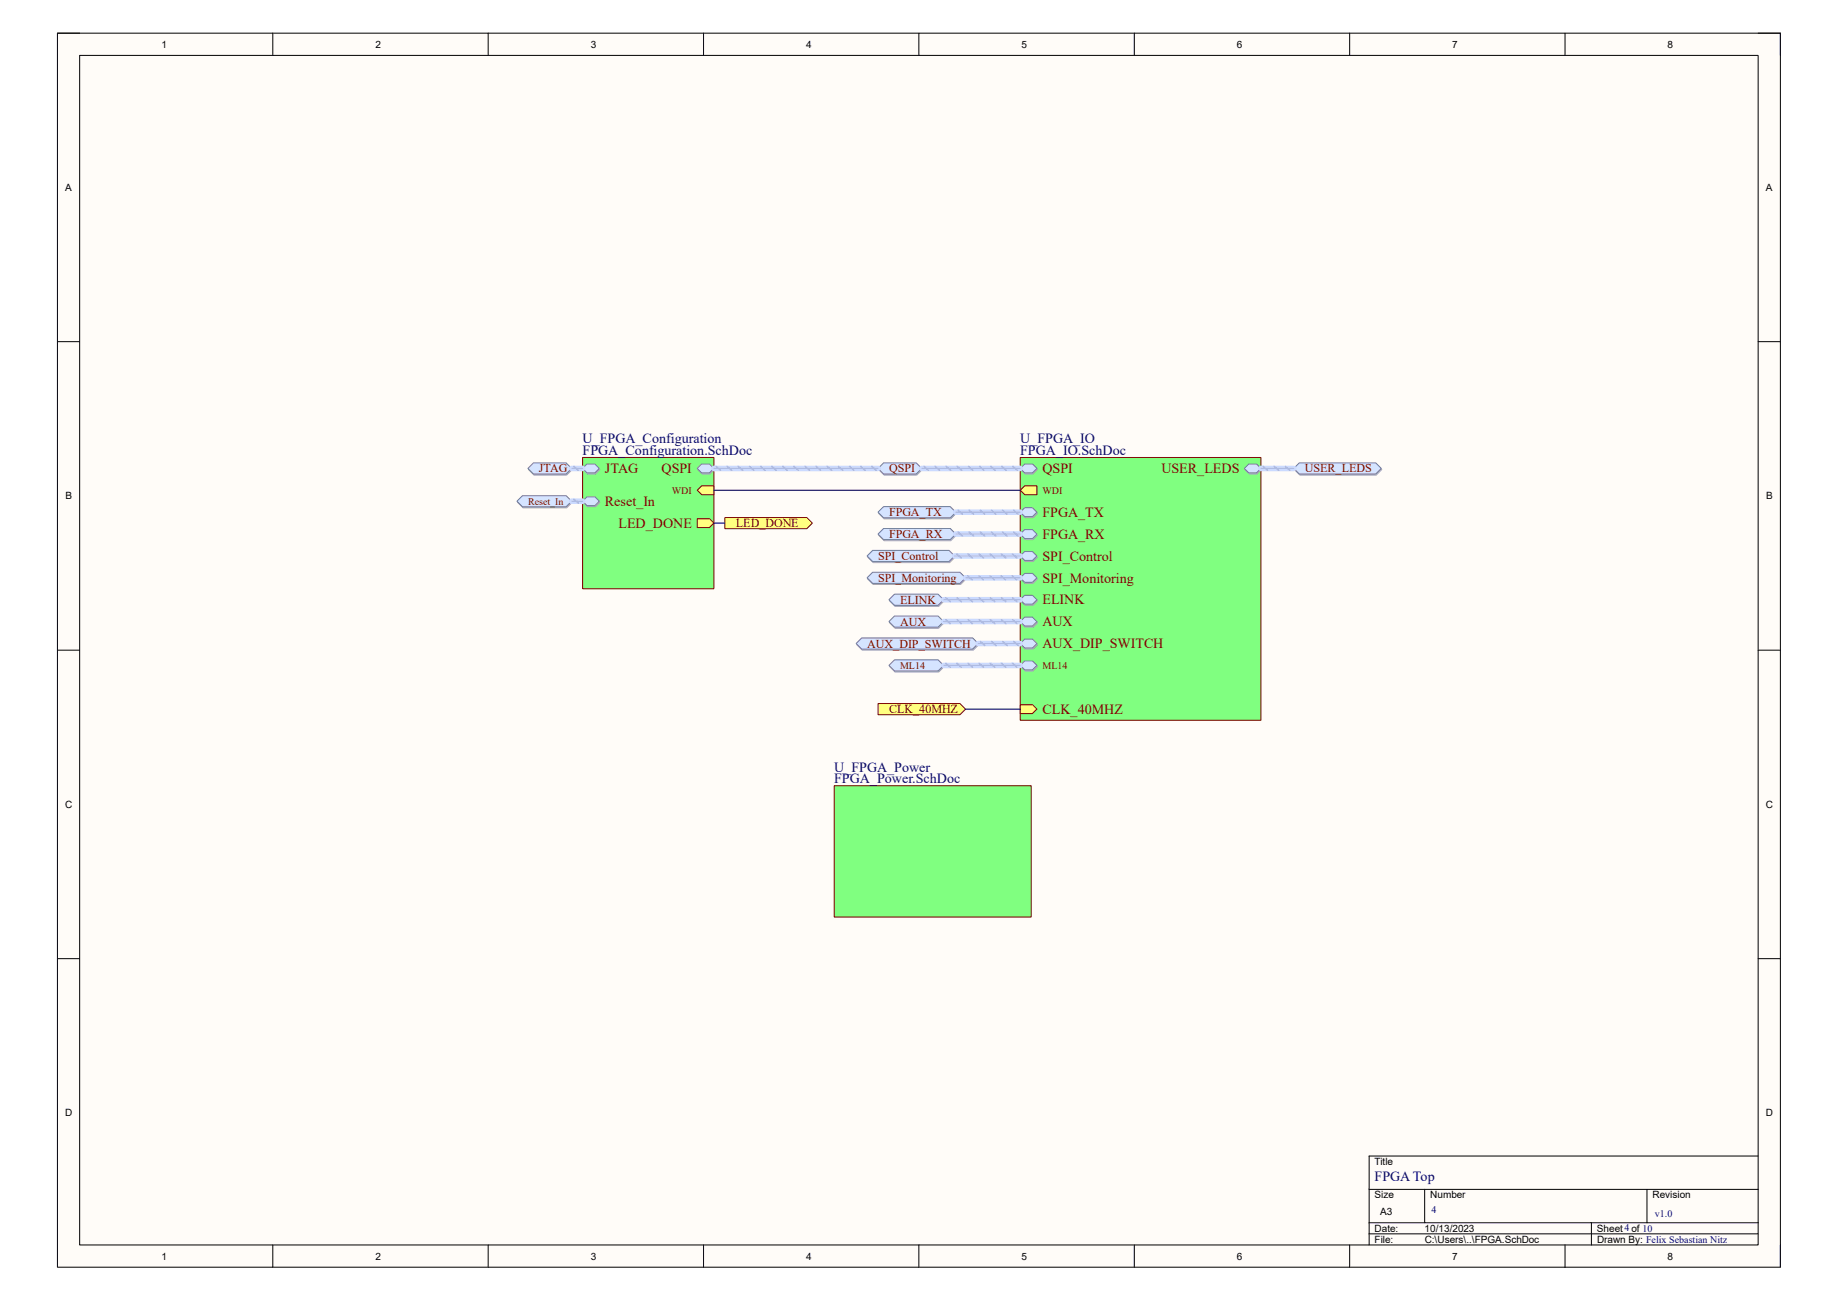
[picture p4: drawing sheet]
<svg xmlns="http://www.w3.org/2000/svg" width="420mm" height="297mm" viewBox="0 0 420 297" stroke-linecap="round" stroke-linejoin="round" font-family="sans-serif">
<path d="M13.1 7.6h393.7v281.9h-393.7z" fill-rule="evenodd" fill="#fffcf8"/>
<path d="M13.1 7.6h393.7v281.9h-393.7z" fill="none" stroke="#000" stroke-width=".23"/>
<path d="M18.2 12.7h383.5v271.7h-383.5z" fill-rule="evenodd" fill="#fffcf8"/>
<g fill="none" stroke="#000" stroke-width=".23">
<path d="M13.1 7.6h5.1M18.2 12.7h383.5v271.7h-383.5zM62.3 7.6v5.1M111.5 7.6v5.1M160.8 7.6v5.1M210 7.6v5.1M259.2 7.6v5.1M308.4 7.6v5.1M357.6 7.6v5.1M401.7 7.6h5.1v5.1M13.1 78.1h5.1M401.7 78.1h5.1"/>
<path d="M13.1 148.5h5.1M401.7 148.5h5.1M13.1 219h5.1M401.7 219h5.1M312.8 271.7h88.9M312.8 279.4h88.9M325.5 271.7v7.7M363.6 279.4v5M376.3 271.7v7.7M401.7 264.1h-88.9v20.3M62.3 284.4v5.1M111.5 284.4v5.1"/>
<path d="M160.8 284.4v5.1M210 284.4v5.1M259.2 284.4v5.1M308.4 284.4v5.1M312.8 281.9h88.9M357.6 284.4v5.1M406.8 284.4v5.1"/>
</g>
<path d="M190.6 179.5h45v30h-45z" fill-rule="evenodd" fill="#80ff80"/>
<path d="M190.6 179.5h45v30h-45z" fill="none" stroke="#800000" stroke-width=".23"/>
<path d="M233.1 104.5h55v60.1h-55z" fill-rule="evenodd" fill="#80ff80"/>
<path d="M233.1 104.5h55v60.1h-55z" fill="none" stroke="#800000" stroke-width=".23"/>
<path d="M233.3 107.3l1-1h1.8l1 1-1 1h-1.8z" fill-rule="evenodd" fill="#bac0ca"/>
<path d="M233.3 107.3l1-1h1.8l1 1-1 1h-1.8z" fill="none" stroke="#a6acb6" stroke-width=".23"/>
<path d="M233.1 107l1-1h1.8l1 1-1 1h-1.8z" fill-rule="evenodd" fill="#d5e4ff"/>
<path d="M233.1 107l1-1h1.8l1 1-1 1h-1.8z" fill="none" stroke="#71809b" stroke-width=".23"/>
<path d="M233.3 137.3l1-1h1.8l1 1-1 1h-1.8z" fill-rule="evenodd" fill="#bac0ca"/>
<path d="M233.3 137.3l1-1h1.8l1 1-1 1h-1.8z" fill="none" stroke="#a6acb6" stroke-width=".23"/>
<path d="M233.1 137l1-1h1.8l1 1-1 1h-1.8z" fill-rule="evenodd" fill="#d5e4ff"/>
<path d="M233.1 137l1-1h1.8l1 1-1 1h-1.8z" fill="none" stroke="#71809b" stroke-width=".23"/>
<path d="M233.3 142.3l1-1h1.8l1 1-1 1h-1.8z" fill-rule="evenodd" fill="#bac0ca"/>
<path d="M233.3 142.3l1-1h1.8l1 1-1 1h-1.8z" fill="none" stroke="#a6acb6" stroke-width=".23"/>
<path d="M233.1 142l1-1h1.8l1 1-1 1h-1.8z" fill-rule="evenodd" fill="#d5e4ff"/>
<path d="M233.1 142l1-1h1.8l1 1-1 1h-1.8z" fill="none" stroke="#71809b" stroke-width=".23"/>
<path d="M233.3 117.3l1-1h1.8l1 1-1 1h-1.8z" fill-rule="evenodd" fill="#bac0ca"/>
<path d="M233.3 117.3l1-1h1.8l1 1-1 1h-1.8z" fill="none" stroke="#a6acb6" stroke-width=".23"/>
<path d="M233.1 117l1-1h1.8l1 1-1 1h-1.8z" fill-rule="evenodd" fill="#d5e4ff"/>
<path d="M233.1 117l1-1h1.8l1 1-1 1h-1.8z" fill="none" stroke="#71809b" stroke-width=".23"/>
<path d="M233.3 122.3l1-1h1.8l1 1-1 1h-1.8z" fill-rule="evenodd" fill="#bac0ca"/>
<path d="M233.3 122.3l1-1h1.8l1 1-1 1h-1.8z" fill="none" stroke="#a6acb6" stroke-width=".23"/>
<path d="M233.1 122l1-1h1.8l1 1-1 1h-1.8z" fill-rule="evenodd" fill="#d5e4ff"/>
<path d="M233.1 122l1-1h1.8l1 1-1 1h-1.8z" fill="none" stroke="#71809b" stroke-width=".23"/>
<path d="M233.3 127.3l1-1h1.8l1 1-1 1h-1.8z" fill-rule="evenodd" fill="#bac0ca"/>
<path d="M233.3 127.3l1-1h1.8l1 1-1 1h-1.8z" fill="none" stroke="#a6acb6" stroke-width=".23"/>
<path d="M233.1 127l1-1h1.8l1 1-1 1h-1.8z" fill-rule="evenodd" fill="#d5e4ff"/>
<path d="M233.1 127l1-1h1.8l1 1-1 1h-1.8z" fill="none" stroke="#71809b" stroke-width=".23"/>
<path d="M233.3 132.3l1-1h1.8l1 1-1 1h-1.8z" fill-rule="evenodd" fill="#bac0ca"/>
<path d="M233.3 132.3l1-1h1.8l1 1-1 1h-1.8z" fill="none" stroke="#a6acb6" stroke-width=".23"/>
<path d="M233.1 132l1-1h1.8l1 1-1 1h-1.8z" fill-rule="evenodd" fill="#d5e4ff"/>
<path d="M233.1 132l1-1h1.8l1 1-1 1h-1.8z" fill="none" stroke="#71809b" stroke-width=".23"/>
<path d="M233.1 161h2.8l1 1-1 1h-2.8z" fill-rule="evenodd" fill="#ffff80"/>
<path d="M233.1 161h2.8l1 1-1 1h-2.8z" fill="none" stroke="#800000" stroke-width=".23"/>
<path d="M284.4 107.3l1.1-1h1.7l1.1 1-1.1 1h-1.7z" fill-rule="evenodd" fill="#bac0ca"/>
<path d="M284.4 107.3l1.1-1h1.7l1.1 1-1.1 1h-1.7z" fill="none" stroke="#a6acb6" stroke-width=".23"/>
<path d="M285.3 106h1.8l1 1-1 1h-1.8l-1-1z" fill-rule="evenodd" fill="#d5e4ff"/>
<path d="M285.3 106h1.8l1 1-1 1h-1.8l-1-1z" fill="none" stroke="#71809b" stroke-width=".23"/>
<path d="M233.3 147.3l1-1h1.8l1 1-1 1h-1.8z" fill-rule="evenodd" fill="#bac0ca"/>
<path d="M233.3 147.3l1-1h1.8l1 1-1 1h-1.8z" fill="none" stroke="#a6acb6" stroke-width=".23"/>
<path d="M233.1 147l1-1h1.8l1 1-1 1h-1.8z" fill-rule="evenodd" fill="#d5e4ff"/>
<path d="M233.1 147l1-1h1.8l1 1-1 1h-1.8z" fill="none" stroke="#71809b" stroke-width=".23"/>
<path d="M233.1 112l1-1h2.8v2h-2.8z" fill-rule="evenodd" fill="#ffff80"/>
<path d="M233.1 112l1-1h2.8v2h-2.8z" fill="none" stroke="#800000" stroke-width=".23"/>
<path d="M233.3 152.3l1-1h1.8l1 1-1 1h-1.8z" fill-rule="evenodd" fill="#bac0ca"/>
<path d="M233.3 152.3l1-1h1.8l1 1-1 1h-1.8z" fill="none" stroke="#a6acb6" stroke-width=".23"/>
<path d="M233.1 152l1-1h1.8l1 1-1 1h-1.8z" fill-rule="evenodd" fill="#d5e4ff"/>
<path d="M233.1 152l1-1h1.8l1 1-1 1h-1.8z" fill="none" stroke="#71809b" stroke-width=".23"/>
<path d="M133.1 104.5h30v30h-30z" fill-rule="evenodd" fill="#80ff80"/>
<path d="M133.1 104.5h30v30h-30z" fill="none" stroke="#800000" stroke-width=".23"/>
<path d="M159.4 107.3l1.1-1h1.7l1.1 1-1.1 1h-1.7z" fill-rule="evenodd" fill="#bac0ca"/>
<path d="M159.4 107.3l1.1-1h1.7l1.1 1-1.1 1h-1.7z" fill="none" stroke="#a6acb6" stroke-width=".23"/>
<path d="M160.3 106h1.8l1 1-1 1h-1.8l-1-1z" fill-rule="evenodd" fill="#d5e4ff"/>
<path d="M160.3 106h1.8l1 1-1 1h-1.8l-1-1z" fill="none" stroke="#71809b" stroke-width=".23"/>
<path d="M134.3 106.3h1.7l1.1 1-1.1 1h-1.7l-1-1z" fill-rule="evenodd" fill="#bac0ca"/>
<path d="M134.3 106.3h1.7l1.1 1-1.1 1h-1.7l-1-1z" fill="none" stroke="#a6acb6" stroke-width=".23"/>
<path d="M133.1 107l1-1h1.8l1 1-1 1h-1.8z" fill-rule="evenodd" fill="#d5e4ff"/>
<path d="M133.1 107l1-1h1.8l1 1-1 1h-1.8z" fill="none" stroke="#71809b" stroke-width=".23"/>
<path d="M159.3 118.5h2.8l1 1-1 1h-2.8z" fill-rule="evenodd" fill="#ffff80"/>
<path d="M159.3 118.5h2.8l1 1-1 1h-2.8z" fill="none" stroke="#800000" stroke-width=".23"/>
<path d="M160.3 111h2.8v2h-2.8l-1-1z" fill-rule="evenodd" fill="#ffff80"/>
<path d="M160.3 111h2.8v2h-2.8l-1-1z" fill="none" stroke="#800000" stroke-width=".23"/>
<path d="M133.3 114.8l1-1h1.7l1.1 1-1.1 1h-1.7z" fill-rule="evenodd" fill="#bac0ca"/>
<path d="M133.3 114.8l1-1h1.7l1.1 1-1.1 1h-1.7z" fill="none" stroke="#a6acb6" stroke-width=".23"/>
<path d="M133.1 114.5l1-1h1.8l1 1-1 1h-1.8z" fill-rule="evenodd" fill="#d5e4ff"/>
<path d="M133.1 114.5l1-1h1.8l1 1-1 1h-1.8z" fill="none" stroke="#71809b" stroke-width=".23"/>
<path d="M120.8 107.3l1.2-1.3h7.5l1.3 1.3-1.3 1.2h-7.5z" fill-rule="evenodd" fill="#bac0ca"/>
<path d="M120.8 107.3l1.2-1.3h7.5l1.3 1.3-1.3 1.2h-7.5z" fill="none" stroke="#a6acb6" stroke-width=".23"/>
<path d="M120.6 107l1.3-1.3h7.5l1.2 1.3-1.2 1.3h-7.5z" fill-rule="evenodd" fill="#d5e4ff"/>
<path d="M120.6 107l1.3-1.3h7.5l1.2 1.3-1.2 1.3h-7.5z" fill="none" stroke="#71809b" stroke-width=".23"/>
<path d="M200.8 107.3l1.2-1.3h7.5l1.3 1.3-1.3 1.2h-7.5z" fill-rule="evenodd" fill="#bac0ca"/>
<path d="M200.8 107.3l1.2-1.3h7.5l1.3 1.3-1.3 1.2h-7.5z" fill="none" stroke="#a6acb6" stroke-width=".23"/>
<path d="M201.9 105.7h7.5l1.2 1.3-1.2 1.3h-7.5l-1.3-1.3z" fill-rule="evenodd" fill="#d5e4ff"/>
<path d="M201.9 105.7h7.5l1.2 1.3-1.2 1.3h-7.5l-1.3-1.3z" fill="none" stroke="#71809b" stroke-width=".23"/>
<path d="M200.6 160.8h18.8l1.2 1.2-1.2 1.3h-18.8z" fill-rule="evenodd" fill="#ffff80"/>
<path d="M200.6 160.8h18.8l1.2 1.2-1.2 1.3h-18.8z" fill="none" stroke="#800000" stroke-width=".23"/>
<path d="M204.5 136h10l1.3 1.3-1.3 1.2h-10l-1.2-1.2z" fill-rule="evenodd" fill="#bac0ca"/>
<path d="M204.5 136h10l1.3 1.3-1.3 1.2h-10l-1.2-1.2z" fill="none" stroke="#a6acb6" stroke-width=".23"/>
<path d="M203.1 137l1.3-1.2h10l1.2 1.2-1.2 1.3h-10z" fill-rule="evenodd" fill="#d5e4ff"/>
<path d="M203.1 137l1.3-1.2h10l1.2 1.2-1.2 1.3h-10z" fill="none" stroke="#71809b" stroke-width=".23"/>
<path d="M203.3 142.3l1.2-1.3h10l1.3 1.3-1.3 1.2h-10z" fill-rule="evenodd" fill="#bac0ca"/>
<path d="M203.3 142.3l1.2-1.3h10l1.3 1.3-1.3 1.2h-10z" fill="none" stroke="#a6acb6" stroke-width=".23"/>
<path d="M203.1 142l1.3-1.3h10l1.2 1.3-1.2 1.3h-10z" fill-rule="evenodd" fill="#d5e4ff"/>
<path d="M203.1 142l1.3-1.3h10l1.2 1.3-1.2 1.3h-10z" fill="none" stroke="#71809b" stroke-width=".23"/>
<path d="M200.8 122.3l1.2-1.3h15.3l1.2 1.3-1.2 1.2h-15.3z" fill-rule="evenodd" fill="#bac0ca"/>
<path d="M200.8 122.3l1.2-1.3h15.3l1.2 1.3-1.2 1.2h-15.3z" fill="none" stroke="#a6acb6" stroke-width=".23"/>
<path d="M201.9 120.7h15.2l1.3 1.3-1.3 1.3h-15.2l-1.3-1.3z" fill-rule="evenodd" fill="#d5e4ff"/>
<path d="M201.9 120.7h15.2l1.3 1.3-1.3 1.3h-15.2l-1.3-1.3z" fill="none" stroke="#71809b" stroke-width=".23"/>
<path d="M200.8 117.3l1.2-1.3h15.3l1.2 1.3-1.2 1.2h-15.3z" fill-rule="evenodd" fill="#bac0ca"/>
<path d="M200.8 117.3l1.2-1.3h15.3l1.2 1.3-1.2 1.2h-15.3z" fill="none" stroke="#a6acb6" stroke-width=".23"/>
<path d="M200.6 117l1.3-1.3h15.2l1.3 1.3-1.3 1.3h-15.2z" fill-rule="evenodd" fill="#d5e4ff"/>
<path d="M200.6 117l1.3-1.3h15.2l1.3 1.3-1.3 1.3h-15.2z" fill="none" stroke="#71809b" stroke-width=".23"/>
<path d="M199.5 126h17.5l1.3 1.3-1.3 1.2h-17.5l-1.2-1.2z" fill-rule="evenodd" fill="#bac0ca"/>
<path d="M199.5 126h17.5l1.3 1.3-1.3 1.2h-17.5l-1.2-1.2z" fill="none" stroke="#a6acb6" stroke-width=".23"/>
<path d="M198.1 127l1.3-1.2h17.5l1.2 1.2-1.2 1.3h-17.5z" fill-rule="evenodd" fill="#d5e4ff"/>
<path d="M198.1 127l1.3-1.2h17.5l1.2 1.2-1.2 1.3h-17.5z" fill="none" stroke="#71809b" stroke-width=".23"/>
<path d="M199.5 131h20l1.3 1.3-1.3 1.2h-20l-1.2-1.2z" fill-rule="evenodd" fill="#bac0ca"/>
<path d="M199.5 131h20l1.3 1.3-1.3 1.2h-20l-1.2-1.2z" fill="none" stroke="#a6acb6" stroke-width=".23"/>
<path d="M198.1 132l1.3-1.3h20l1.2 1.3-1.2 1.3h-20z" fill-rule="evenodd" fill="#d5e4ff"/>
<path d="M198.1 132l1.3-1.3h20l1.2 1.3-1.2 1.3h-20z" fill="none" stroke="#71809b" stroke-width=".23"/>
<path d="M297 106h17.5l1.3 1.3-1.3 1.2h-17.5l-1.2-1.2z" fill-rule="evenodd" fill="#bac0ca"/>
<path d="M297 106h17.5l1.3 1.3-1.3 1.2h-17.5l-1.2-1.2z" fill="none" stroke="#a6acb6" stroke-width=".23"/>
<path d="M295.6 107l1.3-1.3h17.5l1.2 1.3-1.2 1.3h-17.5z" fill-rule="evenodd" fill="#d5e4ff"/>
<path d="M295.6 107l1.3-1.3h17.5l1.2 1.3-1.2 1.3h-17.5z" fill="none" stroke="#71809b" stroke-width=".23"/>
<path d="M165.6 118.2h18.8l1.2 1.3-1.2 1.3h-18.8z" fill-rule="evenodd" fill="#ffff80"/>
<path d="M165.6 118.2h18.8l1.2 1.3-1.2 1.3h-18.8z" fill="none" stroke="#800000" stroke-width=".23"/>
<path d="M195.8 147.3l1.2-1.3h25.4l1.3 1.3-1.3 1.2h-25.4z" fill-rule="evenodd" fill="#bac0ca"/>
<path d="M195.8 147.3l1.2-1.3h25.4l1.3 1.3-1.3 1.2h-25.4z" fill="none" stroke="#a6acb6" stroke-width=".23"/>
<path d="M196.9 145.8h25.4l1.2 1.2-1.2 1.3h-25.4l-1.3-1.3z" fill-rule="evenodd" fill="#d5e4ff"/>
<path d="M196.9 145.8h25.4l1.2 1.2-1.2 1.3h-25.4l-1.3-1.3z" fill="none" stroke="#71809b" stroke-width=".23"/>
<path d="M119.5 113.5h10l1.3 1.3-1.3 1.2h-10l-1.2-1.2z" fill-rule="evenodd" fill="#bac0ca"/>
<path d="M119.5 113.5h10l1.3 1.3-1.3 1.2h-10l-1.2-1.2z" fill="none" stroke="#a6acb6" stroke-width=".23"/>
<path d="M118.1 114.5l1.3-1.3h10l1.2 1.3-1.2 1.3h-10z" fill-rule="evenodd" fill="#d5e4ff"/>
<path d="M118.1 114.5l1.3-1.3h10l1.2 1.3-1.2 1.3h-10z" fill="none" stroke="#71809b" stroke-width=".23"/>
<path d="M204.5 151h10l1.3 1.3-1.3 1.2h-10l-1.2-1.2z" fill-rule="evenodd" fill="#bac0ca"/>
<path d="M204.5 151h10l1.3 1.3-1.3 1.2h-10l-1.2-1.2z" fill="none" stroke="#a6acb6" stroke-width=".23"/>
<path d="M203.1 152l1.3-1.3h10l1.2 1.3-1.2 1.3h-10z" fill-rule="evenodd" fill="#d5e4ff"/>
<path d="M203.1 152l1.3-1.3h10l1.2 1.3-1.2 1.3h-10z" fill="none" stroke="#71809b" stroke-width=".23"/>
<path d="M163.1 119.5h2.5M163.1 112h70M220.6 162h12.5" fill="none" stroke="#000080" stroke-width=".25"/>
<g fill="none" stroke="#cbdaff" stroke-width="1.3">
<path d="M130.6 107h2.5M130.6 114.5h2.5M163.1 107h37.5M210.6 107h22.5M218.4 117h14.7M288.1 107h7.5M215.6 137h17.5M218.1 127h15M218.4 122h14.7M220.6 132h12.5M215.6 142h17.5M215.6 152h17.5"/>
<path d="M223.5 147h9.6"/>
</g>
<g fill="none" stroke="#adbce7" stroke-width=".38">
<path d="M131.1 106.6l1 .9M131.1 114.1l1 .9M163.6 106.6l1.1 .9M166.2 106.6l1 .9M168.7 106.6l1 .9M171.3 106.6l1 .9M173.8 106.6l1 .9M176.3 106.6l1.1 .9M178.9 106.6l1 .9M181.4 106.6l1 .9M184 106.6l1 .9M186.5 106.6l1 .9"/>
<path d="M189 106.6l1.1 .9M191.6 106.6l1 .9M194.1 106.6l1 .9M196.7 106.6l1 .9M199.2 106.6l1 .9M211.1 106.6l1.1 .9M213.7 106.6l1 .9M216.2 106.6l1 .9M218.8 106.6l1 .9M218.9 116.6l1 .9M221.3 106.6l1 .9M221.5 116.6l1 .9"/>
<path d="M223.8 106.6l1.1 .9M224 116.6l1 .9M226.4 106.6l1 .9M226.5 116.6l1.1 .9M228.9 106.6l1 .9M229.1 116.6l1 .9M231.5 106.6l1 .9M231.6 116.6l1 .9M288.6 106.6l1.1 .9M291.2 106.6l1 .9M293.7 106.6l1 .9M216.1 136.6l1 .9"/>
<path d="M218.6 126.6l1.1 .9M218.7 136.6l1 .9M218.9 121.6l1 .9M221.1 131.6l1.1 .9M221.2 126.6l1 .9M221.2 136.6l1 .9M221.5 121.6l1 .9M223.7 131.6l1 .9M223.7 126.6l1 .9M223.8 136.6l1 .9M224 121.6l1 .9M226.2 131.6l1 .9"/>
<path d="M226.3 126.6l1 .9M226.3 136.6l1 .9M226.5 121.6l1.1 .9M228.8 131.6l1 .9M228.8 126.6l1 .9M228.8 136.6l1 .9M229.1 121.6l1 .9M231.3 131.6l1 .9M231.3 126.6l1.1 .9M231.4 136.6l1 .9M231.6 121.6l1 .9M216.1 141.6l1 .9"/>
<path d="M216.1 151.6l1 .9M218.7 141.6l1 .9M218.7 151.6l1 .9M221.2 141.6l1 .9M221.2 151.6l1 .9M223.8 141.6l1 .9M223.8 151.6l1 .9M224 146.6l1.1 .9M226.3 141.6l1 .9M226.3 151.6l1 .9M226.6 146.6l1 .9M228.8 141.6l1 .9"/>
<path d="M228.8 151.6l1 .9M229.1 146.6l1 .9M231.4 141.6l1 .9M231.4 151.6l1 .9M231.7 146.6l1 .9"/>
</g>
<g fill="none" stroke="#adbce7" stroke-width=".25">
<path d="M130.6 107h2.5M130.6 114.5h2.5M163.1 107h37.5M210.6 107h22.5M218.4 117h14.7M288.1 107h7.5M215.6 137h17.5M218.1 127h15M218.4 122h14.7M220.6 132h12.5M215.6 142h17.5M215.6 152h17.5"/>
<path d="M223.5 147h9.6"/>
</g>
<g font-size="3.2" fill="#000080">
<text x="133.1" y="101.3">U_FPGA_Configuration</text>
<text x="233.1" y="101.3">U_FPGA_IO</text>
<text x="133.1" y="103.8">FPGA_Configuration.SchDoc</text>
<text x="233.1" y="103.8">FPGA_IO.SchDoc</text>
<text x="190.6" y="176.3">U_FPGA_Power</text>
<text x="190.6" y="178.8">FPGA_Power.SchDoc</text>
<text x="314.1" y="269.8">FPGA Top</text>
</g>
<g font-size="3.2" fill="#800000">
<text x="138.2" y="108.1">JTAG</text>
<text x="151.2" y="108.1">QSPI</text>
<text x="238.2" y="108.1">QSPI</text>
<text x="265.4" y="108.1">USER_LEDS</text>
<text x="138.2" y="115.6">Reset_In</text>
<text x="238.2" y="118.1">FPGA_TX</text>
<text x="141.4" y="120.6">LED_DONE</text>
<text x="238.2" y="123.1">FPGA_RX</text>
<text x="238.2" y="128.1">SPI_Control</text>
<text x="238.2" y="133.1">SPI_Monitoring</text>
<text x="238.2" y="138.1">ELINK</text>
<text x="238.2" y="143.1">AUX</text>
<text x="238.2" y="148.1">AUX_DIP_SWITCH</text>
<text x="238.2" y="163.1">CLK_40MHZ</text>
</g>
<g font-size="2.8" fill="#800000">
<text x="123.1" y="108">JTAG</text>
<text x="203.2" y="108">QSPI</text>
<text x="298.2" y="108">USER_LEDS</text>
<text x="203.2" y="117.9">FPGA_TX</text>
<text x="168.1" y="120.4">LED_DONE</text>
<text x="203.2" y="122.9">FPGA_RX</text>
<text x="200.7" y="127.9">SPI_Control</text>
<text x="200.7" y="132.9">SPI_Monitoring</text>
<text x="205.7" y="138">ELINK</text>
<text x="205.7" y="143">AUX</text>
<text x="198.2" y="148">AUX_DIP_SWITCH</text>
<text x="203.2" y="162.9">CLK_40MHZ</text>
</g>
<g font-size="2.3">
<text x="36.9" y="10.9">1</text>
<text x="85.8" y="10.9">2</text>
<text x="135" y="10.9">3</text>
<text x="184.2" y="10.9">4</text>
<text x="233.4" y="10.9">5</text>
<text x="282.6" y="10.9">6</text>
<text x="331.9" y="10.9">7</text>
<text x="381" y="10.9">8</text>
<text x="14.9" y="43.6">A</text>
<text x="403.5" y="43.6">A</text>
<text x="15" y="114.1">B</text>
<text x="403.6" y="114.1">B</text>
<text x="14.9" y="184.6">C</text>
<text x="403.5" y="184.6">C</text>
<text x="14.9" y="255.1">D</text>
<text x="403.5" y="255.1">D</text>
<text x="314.1" y="266.2">Title</text>
<text x="314.1" y="273.8">Size</text>
<text x="326.8" y="273.8">Number</text>
<text x="377.6" y="273.8">Revision</text>
<text x="314.1" y="281.4">Date:</text>
<text x="315.4" y="277.6">A3</text>
<text x="325.5" y="281.4">10/13/2023</text>
<text x="364.9" y="281.4">Sheet4 of 10</text>
<text x="36.9" y="287.8">1</text>
<text x="85.8" y="287.8">2</text>
<text x="135" y="287.8">3</text>
<text x="184.2" y="287.8">4</text>
<text x="233.4" y="287.8">5</text>
<text x="282.6" y="287.8">6</text>
<text x="314.1" y="284">File:</text>
<text x="325.6" y="284">C:\Users\..\FPGA.SchDoc</text>
<text x="331.9" y="287.8">7</text>
<text x="364.9" y="284">Drawn By: Felix Sebastian Nitz</text>
<text x="381" y="287.8">8</text>
</g>
<g font-size="2.3" fill="#800000">
<text x="153.5" y="112.8">WDI</text>
<text x="238.2" y="112.8">WDI</text>
<text x="120.6" y="115.3">Reset_In</text>
<text x="205.7" y="152.8">ML14</text>
<text x="238.2" y="152.8">ML14</text>
</g>
<g font-size="2.3" fill="#000080">
<text x="327.1" y="277">4</text>
<text x="378.1" y="278">v1.0</text>
</g>
</svg>
